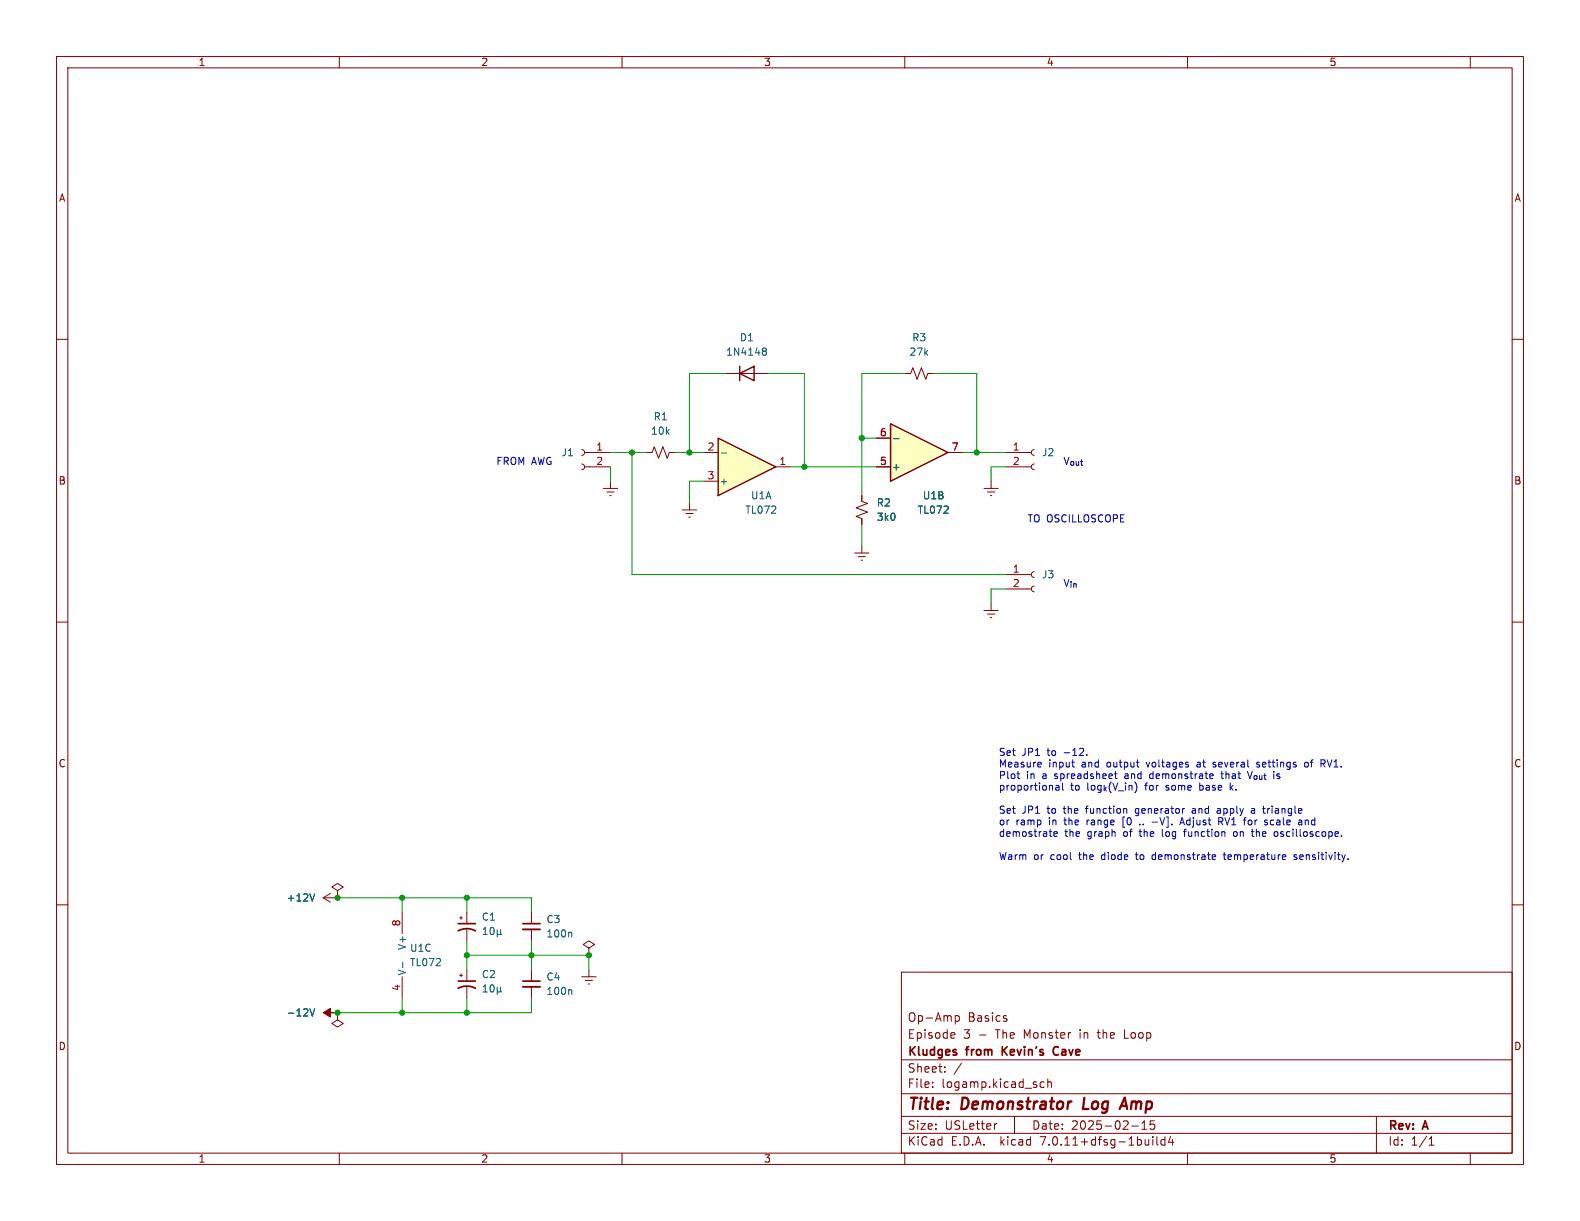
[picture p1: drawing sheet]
<svg xmlns="http://www.w3.org/2000/svg" width="279mm" height="216mm" viewBox="0 0 279 216" stroke-linecap="round" stroke-linejoin="round" font-family="sans-serif">
<g fill="none" stroke="#840000" stroke-width=".18">
<path d="M10 10h259.4v195.9h-259.4zM12 12h255.4v191.9h-255.4zM60 10v2M110 10v2M160 10v2M210 10v2M260 10v2M10 60h2M267.4 60h2M102.9 79.5l.3 .2 .2 .3-.2 .4-.3 .1M182.9 79.5l-.4 .1-.1 .4 .1 .4 .4 .1M102.9 82l.3 .2 .2 .4-.2 .3-.3 .2"/>
<path d="M103.4 82.6h4.5M103.4 80h4.5M152.4 87.6v1l1 .4-2 .8 2 .8-2 .7 1 .4v1M177.8 82.6h4.6M177.8 80h4.6M182.9 82l-.4 .2-.1 .3 .1 .4 .4 .2M10 110h2M267.4 110h2M10 160h2M267.4 160h2M94 161.3v2M94 164.3v2.1"/>
<path d="M94 171.5v2M94 174.5v2M102.9 172.7h2.5M103.5 173.4h1.3M104 174h.3M104.1 167.6l1.1-.6-1.1-.6-1 .6 1 .6v1.3M104.1 168.9h.1M104.1 171.5v1.2M159.4 171.9h108v32h-108zM168.9 179.6v1.5M168.9 179.7l.5-.1 .2 .3v.4l-.1 .2h-.6M177.9 179.6l.1 .1"/>
<path d="M159.4 197.4h108M159.4 193.4h108M159.4 187.4h108M164.9 192.1v.2M164.9 191.4v.1M167.1 189.4v.2M167.1 188.7v.1M168.4 182.6l.4 .1 .1 .2-.8 .2M168.8 183.5l-.4 .1M170 188l-1.3 1.9M176.3 198.7l-.3 .1M177.9 180.1l.2 .2-.2 .3"/>
<path d="M179.4 197.4v3M184.6 191.4l-.4-.1-.3 .3v.4l.2 .2h.5M185.3 191.4l.2-.1 .4 .1v.9M185.3 190.8v1.5M198.9 182.1v1.5h.7M200.1 199.1h1.2M201.9 199.7h.9M201.9 198.6l.5-.4v1.5M203.4 198.2v.7l.2-.1h.5l.1 .6-.3 .3-.5-.2M243.4 197.4v6.5M60 203.9v2M110 203.9v2"/>
<path d="M159.4 200.4h108M160 203.9v2M203.9 201v.1M203.9 201.5v1M204.6 201v1.3l.2 .2M206 201v1.5M206 201.6l-.4-.1-.3 .3v.4l.1 .2h.6M207 200.9l-.4 1.1h1M207.4 201.5v1M210 203.9v2M252.7 202.5h.9M252.7 201.4l.4-.4v1.5"/>
<path d="M260 203.9v2"/>
</g>
<path d="M191.8 194.1l-.3 2h1M198 196.1l.9-2 .4 2M198.2 195.5h1" fill="none" stroke="#840000" stroke-width=".4"/>
<path d="M92.5 163.3h3M92.5 173.5h3M177.2 185.1v1.5M178.1 185.1l-.9 .8M187.1 185.1a.74 .74 0 0 0-.9 .6 .74 .74 0 0 0 .5 .9l.4-.1" fill="none" stroke="#840000" stroke-width=".3"/>
<path d="M92.5 164.3h3M92.5 174.5h3" fill="none" stroke="#840000" stroke-width=".33"/>
<path d="M100.9 164.8l.2 .2v.7M100.9 175l.2 .2v.6" fill="none" stroke="#006464" stroke-width=".18"/>
<path d="M157.5 74.9l10.1 5.1-10.1 5.1z" fill="#ffffc2"/>
<path d="M157.5 74.9l10.1 5.1-10.1 5.1z" fill="none" stroke="#840000" stroke-width=".25"/>
<g fill="none" stroke="#840000" stroke-width=".18">
<path d="M154.9 77.5h2.6M106.7 86.4h2.5M107.3 87h1.3M107.8 87.6h.3M107.9 85.1v1.3M120.6 90.2h2.6M121.3 90.8h1.3M121.8 91.4h.2M121.9 88.9v1.3M151.1 97.8h2.6M151.8 98.4h1.2M152.3 99.1h.2"/>
<path d="M152.4 96.5v1.3M154.9 82.6h2.6M167.6 80h2.6M174 108h2.5M174.6 108.6h1.3M175.1 109.2h.3M175.3 106.7v1.3"/>
</g>
<path d="M158 77.6h1" fill="none" stroke="#006464" stroke-width=".18"/>
<path d="M127 77.5l10.2 5.1-10.2 5z" fill="#ffffc2"/>
<path d="M127 77.5l10.2 5.1-10.2 5zM130.8 66l2.5-1.2v2.5zM130.8 64.8v2.5" fill="none" stroke="#840000" stroke-width=".25"/>
<g fill="none" stroke="#840000" stroke-width=".18">
<path d="M128.3 66h7.6M154.9 77.5h2.6M160 66h1l.4-1 .8 2.1 .7-2.1 .8 2.1 .4-1.1h1M114.3 80h1l.4-1 .8 2 .7-2 .8 2 .4-1h1M124.5 80h2.5M124.5 85.1h2.5M137.2 82.6h2.5M152.4 87.6v1M152.4 91.7v1M154.9 82.6h2.6M167.6 80h2.6M174 86.4h2.5"/>
<path d="M174.6 87h1.3M175.1 87.6h.3M175.3 85.1v1.3M177.8 104.1h4.6M177.8 101.6h4.6M182.9 103.6l-.4 .2-.1 .3 .1 .4 .4 .1M182.9 101.1l-.4 .1-.1 .4 .1 .4 .4 .1M57.1 158.8l1.3 .7M57.1 158.8h2.6M58.4 158l-1.3 .8M59.7 157.5l1-.7-1-.6-1 .6 1 .7v1.3M59.7 158.8h.1"/>
<path d="M59.7 179.1v1.2l-1 .7 1 .6 1-.6-1-.7M59.7 179.1h.1M71.1 161.3v3.8M71.1 172.7v3.8M81.3 172.5h.5M81.3 162.3h.5M81.5 162.1v.5M81.5 172.2v.5M82.5 161.3v2M82.5 164.3v2.1M82.5 171.5v2M82.5 174.5v2"/>
</g>
<g fill="none" stroke="#006464" stroke-width=".18">
<path d="M134.9 62l.1 .1M134.9 61.6l.4-.1 .2 .2v.1l-.2 .3M135 62.1h.3M135 62.1h-.1M135.3 62.1l.2 .2v.4l-.2 .1-.4-.1M158 77.6h1M127.5 80.1h1M55.6 158.1l-.4 1.2M54.8 178.4l.4 1.2 .4-1.2M71.2 170.1v1M85.4 175.4h.8M85.4 164.3l.4-.3v1.2"/>
<path d="M85.4 174.5l.4-.4v1.3M85.4 165.2h.8M86.8 174.3l.2-.2a.68 .68 0 0 1 .4 .7 .68 .68 0 0 1-.4 .6l-.2-.1-.1-.4zM86.8 164.1l.2-.1a.68 .68 0 0 1 .4 .6 .68 .68 0 0 1-.4 .6l-.2-.1-.1-.3zM87.9 175.2l.2 .2h.2l.2-.2M87.9 164.4v1.3M87.9 174.6v1.2M87.9 165.1l.2 .1h.2l.2-.1M88.5 175.2l.2 .2M88.5 164.4v.7M88.5 174.6v.6M88.5 165.1l.2 .1"/>
</g>
<path d="M57.1 179.1l1.3-.8v.8h1.3h-1.3v.7z" fill="#840000" stroke="#840000" stroke-width=".18"/>
<path d="M81 174.8a3.2 3.2 0 0 1 3.1 0M81 164.6a3.2 3.2 0 0 1 3.1 0M81 173.5h3.1M81 163.3h3.1" fill="none" stroke="#840000" stroke-width=".3"/>
<g fill="none" stroke="#0000c2" stroke-width=".18">
<path d="M179.8 136.8h.5M180.1 137.6l.2 .1M183.9 134.8l.2 .3-.6 .1M184.1 135.6h-.2M186.7 138.9h.5l.1 .8M187.3 139.2h-.4l-.2 .2 .2 .3h.4M187.9 138.4v1.1l.2 .2M189.5 134.8h.5M189.8 135.6h.2M192.2 133.5v.1M197.1 136.8h.5M197.3 136.4v1.1l.3 .2"/>
<path d="M203.4 136.9l-.1 .2 .1 .5M211.8 134.8h-.1M211.8 135.1l-.2 .2 .2 .3M212.2 138.4v1.3M212.2 139.7h.1M212.3 138.9h-.1M214.1 136.8l.4 .1v.2l-.6 .2M214.5 135.6h.4M214.5 137.6l-.4 .1M214.9 134.8l-.4 .2v.1l.4 .1M215.9 136.8h.5M216.1 136.4v1.1l.3 .2"/>
<path d="M217.5 138.4v1.3M217.7 139.2l.3 .5M218 138.9l-.5 .5M220.6 136.4l.4 1.3 .4-1.3M222.7 134.8h-.3l-.2 .2 .6 .4M222.8 135.4l-.2 .2h-.4M230.8 134.9l.1-.1 .4 .1 .1 .5-.2 .2h-.3l-.1-.1zM233.6 134.4h.5l.2 .2-.1 .4h-.6M233.9 135l.4 .6M185.5 147.1h.5M185.9 147.9h.1M186.4 147.5l.6-.1-.1-.3h-.4l-.1 .1v.6h.5"/>
<path d="M198.6 144.5v1.8M199.2 143v.8M200.8 151.1h.4M200.9 150.7l.1 1.2M201 143l-.2 .2v.4l.2 .2M201.5 145.7v.2M202.2 145.7v.2M203.7 145.4h1M204.2 151.1h-.2l-.3 .3 .1 .5 .4 .1M205.5 146.6v1.1l.2 .2M208.6 145.9l.4-1.3 .5 1.3M208.7 145.5h.6"/>
<path d="M209.3 147.1h.5M209.5 146.8v1.1M211.2 143h-.3M211.3 143.3h-.3l-.2 .2 .1 .2 .4 .1M215.3 143h.5M215.5 144.6h.5M215.8 143.3h-.4l-.2 .2 .2 .3 .4-.1M215.8 145.2l.4 .7M216.2 144.8l-.1 .4h-.6M216.3 151.1h.5M216.5 150.7v1.1l.3 .2M218.7 147.1h-.3l-.3 .2 .1 .5h.5"/>
<path d="M221.1 145l-.3 .1-.1 .1 .1 .5 .3 .2M221.3 147.1h.4M221.3 143h.5l.1 .8M221.6 147.9h.1M221.9 143.3h-.5l-.1 .2 .1 .3 .5-.1M224.2 143v.8M224.3 143l-.1 .2M225.1 145h-.2l-.3 .2 .1 .5 .4 .2M225.6 147.1h.3l.1 .2-.1 .5-.3 .1M229.3 151.2l-.3-.1-.2 .2 .1 .2 .4 .1v.3h-.5M230.2 145.1v.8M230.2 145.8l-.1 .1"/>
<path d="M230.2 145.3l-.1 .1M230.8 145v.9M231.2 145l-.4 .1"/>
</g>
<g fill="none" stroke="#009600" stroke-width=".18">
<path d="M128.3 66h-6.4v14M135.9 66h6.3v16.6M152.4 77.5h2.5M160 66h-7.6v21.6M165.1 66h7.6v14M107.9 80h6.4M107.9 82.6v2.5M111.8 80v21.6h66M119.4 80h5.1M124.5 85.1h-2.6v3.8M139.7 82.6h15.2M152.4 92.7v3.8"/>
<path d="M170.2 80h7.6M177.8 82.6h-2.5v2.5M177.8 104.1h-2.5v2.6M59.7 158.8h34.3v2.5M71.1 158.8v2.5M82.5 158.8v2.5M71.1 176.5v2.6M82.5 166.4v5.1M82.5 176.5v2.6M82.5 168.9h21.6v2.6M94 176.5v2.6h-34.3M94 166.4v5.1"/>
</g>
<g fill="#009600" stroke="#009600" stroke-width=".18">
<circle cx="71.1" cy="179.1" r=".46"/>
<circle cx="59.7" cy="179.1" r=".46"/>
<circle cx="82.5" cy="179.1" r=".46"/>
<circle cx="82.5" cy="168.9" r=".46"/>
<circle cx="94" cy="168.9" r=".46"/>
<circle cx="82.5" cy="158.8" r=".46"/>
<circle cx="71.1" cy="158.8" r=".46"/>
<circle cx="59.7" cy="158.8" r=".46"/>
<circle cx="104.1" cy="168.9" r=".46"/>
<circle cx="111.8" cy="80" r=".46"/>
<circle cx="121.9" cy="80" r=".46"/>
<circle cx="142.2" cy="82.6" r=".46"/>
<circle cx="172.7" cy="80" r=".46"/>
<circle cx="152.4" cy="77.5" r=".46"/>
</g>
<g font-size="2.8" fill="#840000">
<text x="160.4" y="196.8">Title:</text>
<text x="170.1" y="196.8">Demonstrator</text>
<text x="192.4" y="196.8">Log</text>
<text x="199.9" y="196.8">Amp</text>
</g>
<g font-size="2.1" fill="#840000">
<text x="160.4" y="183.9">Episode</text>
<text x="160.4" y="180.9">Op-Amp</text>
<text x="170.3" y="183.9">3</text>
<text x="171.1" y="180.9">Basics</text>
<text x="173.1" y="183.9">-</text>
<text x="176.2" y="183.9">The</text>
<text x="181.3" y="183.9">Monster</text>
<text x="191.3" y="183.9">in</text>
<text x="194.7" y="183.9">the</text>
<text x="199.5" y="183.9">Loop</text>
<text x="160.4" y="189.9">Sheet:</text>
<text x="160.4" y="187.1">Kludges</text>
<text x="171" y="187.1">from</text>
<text x="177.9" y="187.1">Kevin's</text>
<text x="187.6" y="187.1">Cave</text>
<text x="160.4" y="192.6">File:</text>
<text x="166.5" y="192.6">logamp.kicad_sch</text>
<text x="160.4" y="202.8">KiCad</text>
<text x="160.4" y="200">Size:</text>
<text x="167.1" y="200">USLetter</text>
<text x="168.1" y="202.8">E.D.A.</text>
<text x="177" y="202.8">kicad</text>
<text x="182.4" y="200">Date:</text>
<text x="184.2" y="202.8">7.0.11+dfsg-1build4</text>
<text x="189.4" y="200">2025-02-15</text>
<text x="245.4" y="200.2">Rev:</text>
<text x="245.4" y="202.8">Id:</text>
<text x="249.5" y="202.8">1/1</text>
<text x="251.8" y="200.2">A</text>
</g>
<g font-size="1.8" fill="#840000">
<text x="35" y="11.9">1</text>
<text x="85" y="11.9">2</text>
<text x="135" y="11.9">3</text>
<text x="185" y="11.9">4</text>
<text x="235" y="11.9">5</text>
<text x="10.3" y="35.9">A</text>
<text x="267.7" y="35.9">A</text>
<text x="10.3" y="85.9">B</text>
<text x="267.7" y="85.9">B</text>
<text x="10.3" y="135.9">C</text>
<text x="267.7" y="135.9">C</text>
<text x="10.3" y="185.9">D</text>
<text x="267.7" y="185.9">D</text>
<text x="35" y="205.8">1</text>
<text x="85" y="205.8">2</text>
<text x="135" y="205.8">3</text>
<text x="185" y="205.8">4</text>
<text x="235" y="205.8">5</text>
</g>
<g font-size="1.8" fill="#006464">
<text x="128.3" y="63.1">1N4148</text>
<text x="130.7" y="60.6">D1</text>
<text x="160.7" y="63.1">27k</text>
<text x="161.2" y="60.6">R3</text>
<text x="115" y="77.1">10k</text>
<text x="115.5" y="74.5">R1</text>
<text x="99.2" y="80.9">J1</text>
<text x="157.6" y="83.4">+</text>
<text x="184.2" y="80.9">J2</text>
<text x="127.1" y="86">+</text>
<text x="132.7" y="88.5">U1A</text>
<text x="154.9" y="89.8">R2</text>
<text x="163.1" y="88.5">U1B</text>
<text x="131.7" y="91">TL072</text>
<text x="154.9" y="92.3">3k0</text>
<text x="162.2" y="91">TL072</text>
<text x="184.2" y="102.5">J3</text>
<text x="50.6" y="159.6">+12V</text>
<text x="85.1" y="163">C1</text>
<text x="96.5" y="163.4">C3</text>
<text x="96.5" y="166">100n</text>
<text x="72" y="172.6" transform="rotate(-90 72 172.6)">V-</text>
<text x="72" y="168.1" transform="rotate(-90 72 168.1)">V+</text>
<text x="72.4" y="168.5">U1C</text>
<text x="72.4" y="171">TL072</text>
<text x="85.1" y="173.2">C2</text>
<text x="96.5" y="173.6">C4</text>
<text x="50.6" y="179.9">-12V</text>
<text x="96.5" y="176.1">100n</text>
</g>
<g font-size="1.8" fill="#a90000">
<text x="155.5" y="77.2">6</text>
<text x="105.3" y="79.8">1</text>
<text x="105.3" y="82.3">2</text>
<text x="125" y="79.8">2</text>
<text x="137.7" y="82.3">1</text>
<text x="155.5" y="82.3">5</text>
<text x="168.2" y="79.8">7</text>
<text x="179" y="79.8">1</text>
<text x="179" y="82.3">2</text>
<text x="125" y="84.8">3</text>
<text x="179" y="101.3">1</text>
<text x="179" y="103.9">2</text>
<text x="70.9" y="163.9" transform="rotate(-90 70.9 163.9)">8</text>
<text x="70.9" y="175.3" transform="rotate(-90 70.9 175.3)">4</text>
</g>
<g font-size="1.8" fill="#0000c2">
<text x="87.7" y="82.3">FROM AWG</text>
<text x="188" y="82.3">V_{out}</text>
<text x="181.6" y="92.5">TO OSCILLOSCOPE</text>
<text x="188" y="103.9">V_{in}</text>
<text x="176.5" y="133.7">Set</text>
<text x="176.5" y="135.8">Measure</text>
<text x="176.5" y="137.8">Plot</text>
<text x="180.7" y="133.7">JP1</text>
<text x="181.5" y="137.8">in</text>
<text x="184.4" y="137.8">a</text>
<text x="185.3" y="133.7">to</text>
<text x="185.4" y="135.8">input</text>
<text x="186.8" y="137.8">spreadsheet</text>
<text x="188.4" y="133.7">-12.</text>
<text x="191.4" y="135.8">and</text>
<text x="196" y="135.8">output</text>
<text x="199.4" y="137.8">and</text>
<text x="203.2" y="135.8">voltages</text>
<text x="204" y="137.8">demonstrate</text>
<text x="212.3" y="135.8">at</text>
<text x="215.4" y="135.8">several</text>
<text x="216.9" y="137.8">that</text>
<text x="221.8" y="137.8">V_{out}</text>
<text x="223.3" y="135.8">settings</text>
<text x="226.5" y="137.8">is</text>
<text x="232" y="135.8">of</text>
<text x="235" y="135.8">RV1.</text>
<text x="176.5" y="139.9">proportional</text>
<text x="176.5" y="144">Set</text>
<text x="180.7" y="144">JP1</text>
<text x="185.3" y="144">to</text>
<text x="188.4" y="144">the</text>
<text x="189.3" y="139.9">to</text>
<text x="192.4" y="139.9">log_{k}(V_in) for</text>
<text x="192.5" y="144">function</text>
<text x="201.4" y="144">generator</text>
<text x="206.6" y="139.9">some</text>
<text x="211.7" y="144">and</text>
<text x="212.8" y="139.9">base</text>
<text x="216.3" y="144">apply</text>
<text x="218.4" y="139.9">k.</text>
<text x="222.5" y="144">a</text>
<text x="224.9" y="144">triangle</text>
<text x="176.5" y="146">or</text>
<text x="176.5" y="148.1">demostrate</text>
<text x="179.6" y="146">ramp</text>
<text x="185.6" y="146">in</text>
<text x="188.3" y="148.1">the</text>
<text x="188.5" y="146">the</text>
<text x="192.4" y="148.1">graph</text>
<text x="192.6" y="146">range</text>
<text x="199" y="148.1">of</text>
<text x="199.1" y="146">[0</text>
<text x="202" y="148.1">the</text>
<text x="204.7" y="146">-V].</text>
<text x="206.2" y="148.1">log</text>
<text x="210" y="146">Adjust</text>
<text x="210.3" y="148.1">function</text>
<text x="216.9" y="146">RV1</text>
<text x="219.2" y="148.1">on</text>
<text x="221.7" y="146">for</text>
<text x="222.7" y="148.1">the</text>
<text x="225.5" y="146">scale</text>
<text x="226.8" y="148.1">oscilloscope.</text>
<text x="231.7" y="146">and</text>
<text x="176.5" y="152.2">Warm</text>
<text x="182.8" y="152.2">or</text>
<text x="185.9" y="152.2">cool</text>
<text x="191.1" y="152.2">the</text>
<text x="195.2" y="152.2">diode</text>
<text x="201.6" y="152.2">to</text>
<text x="204.6" y="152.2">demonstrate</text>
<text x="217.5" y="152.2">temperature</text>
<text x="230.1" y="152.2">sensitivity.</text>
</g>
</svg>
